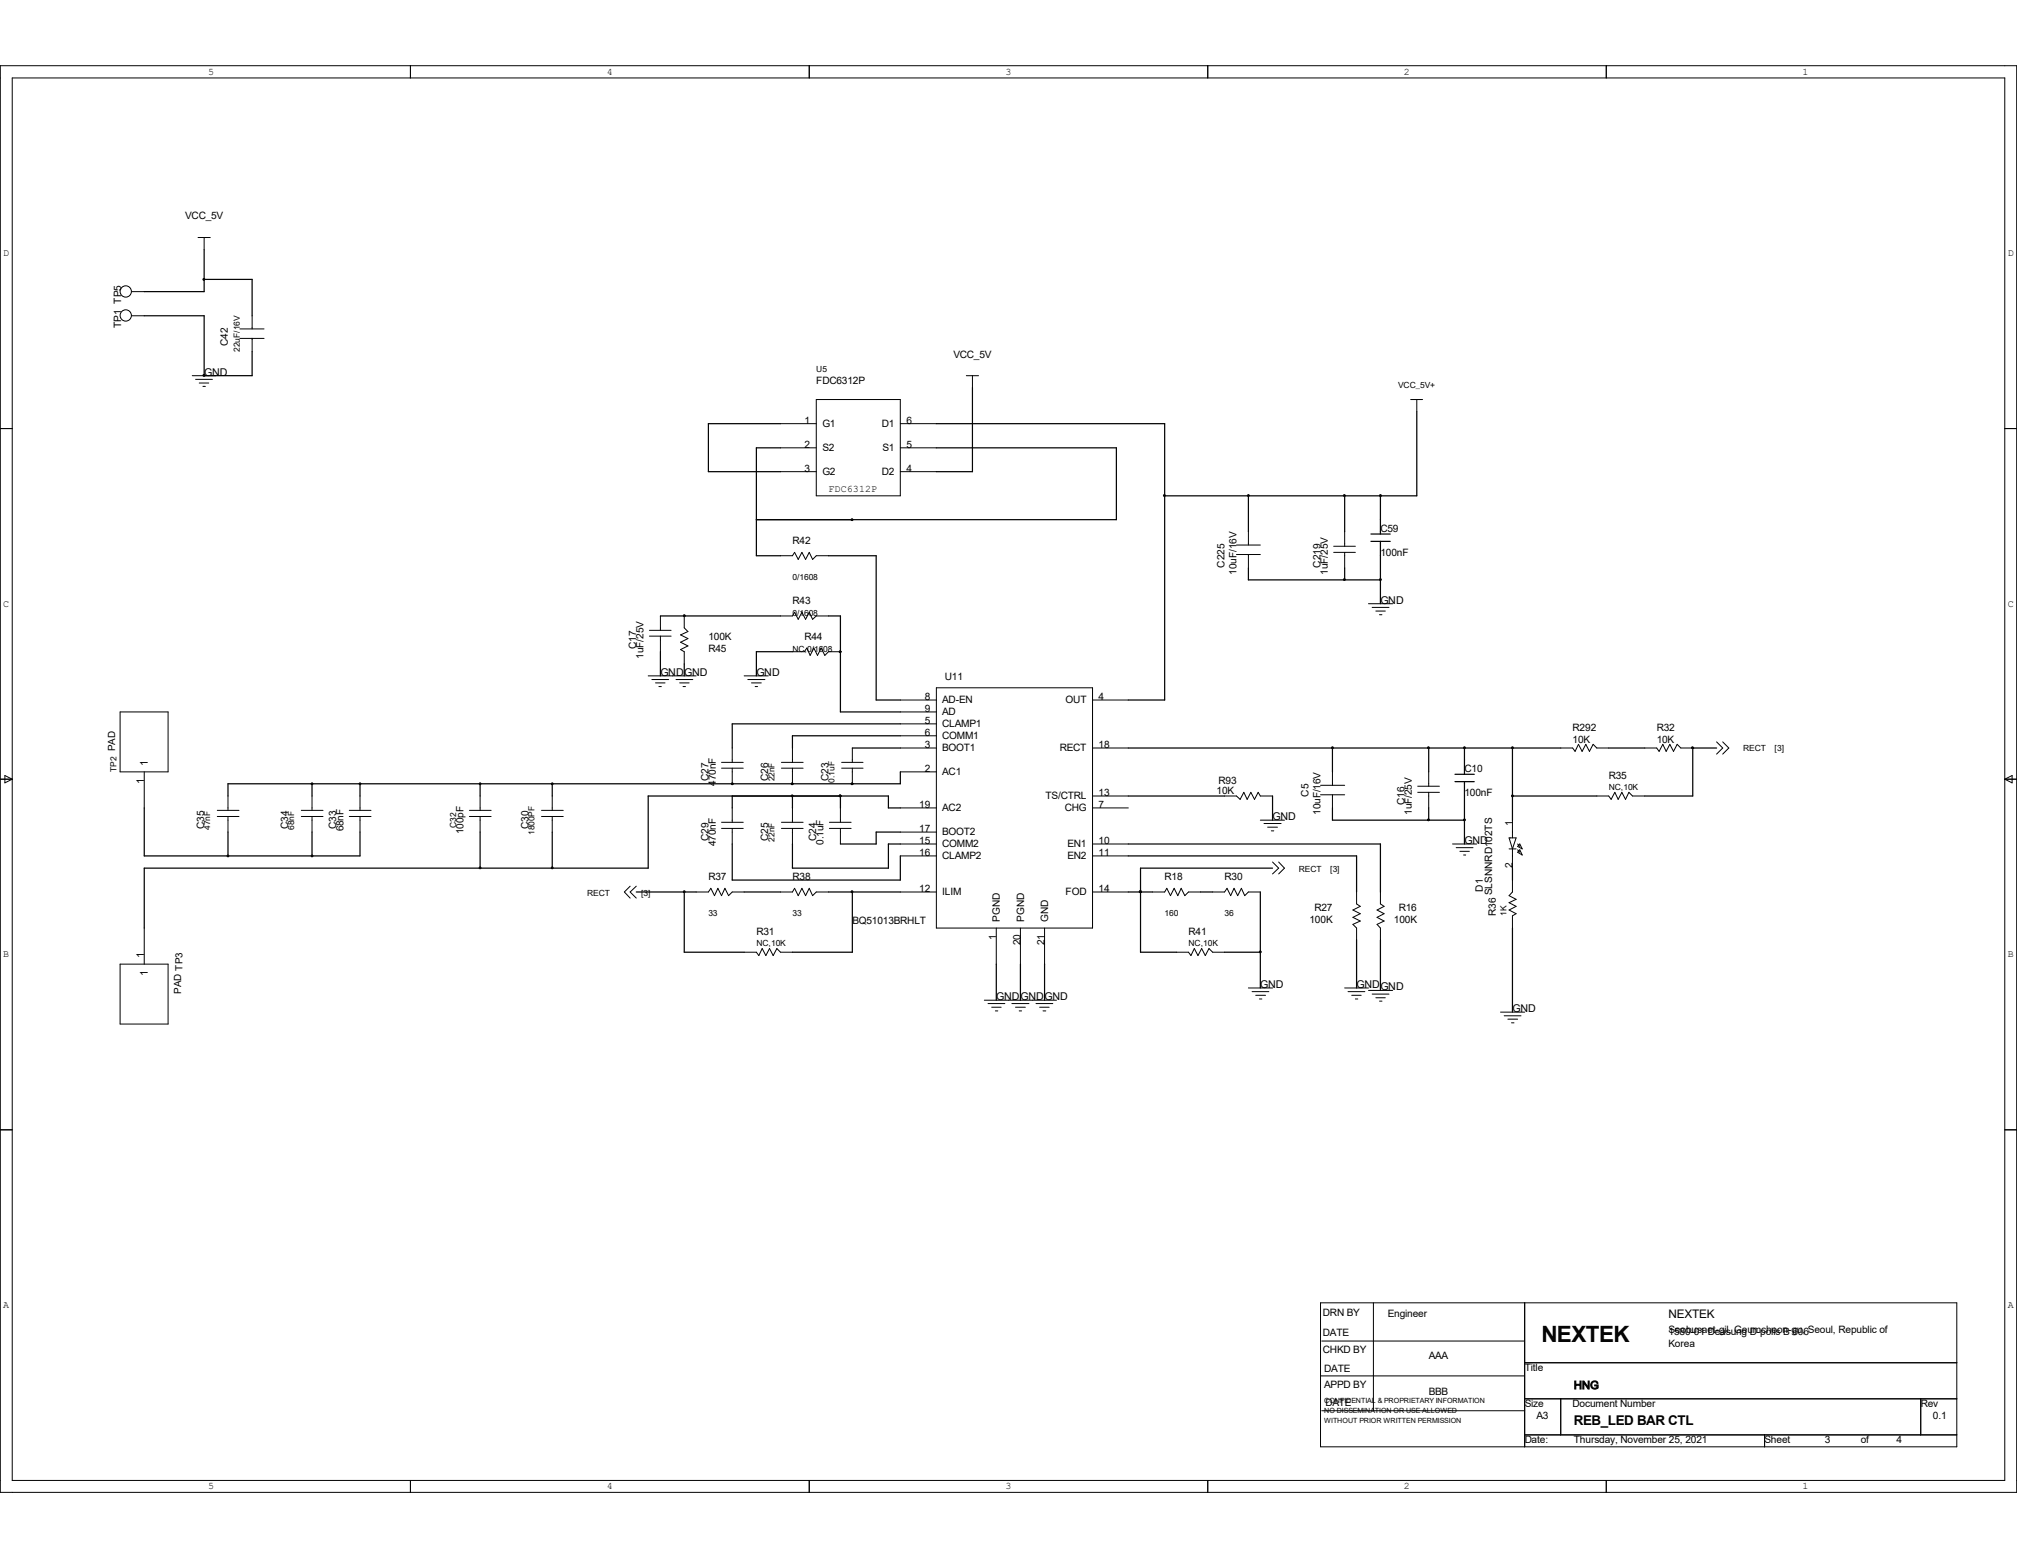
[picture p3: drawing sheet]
<svg xmlns="http://www.w3.org/2000/svg" width="279mm" height="216mm" viewBox="0 0 279 216" stroke-linecap="round" stroke-linejoin="round" font-family="sans-serif">
<g fill="none" stroke="#000" stroke-width=".14">
<path d="M0 9.1h279.4v197.6h-279.4zM1.7 10.8h276v194.2h-276zM56.9 9.1v1.7M112.1 9.1v1.7M167.3 9.1v1.7M222.5 9.1v1.7M27.4 32.9h1.7M28.3 32.9v1.7M0 59.4h1.7M18.3 43.7h1.7M18.3 40.4h1.7M26.6 52h3.3"/>
<path d="M27.1 52.5h2.3M27.6 53h1.3M28.1 53.5h.3M33.2 46.9h3.4M33.2 45.6h3.4M34.9 43.7v1.9M34.9 46.9v1.8M108.1 58.7h5M113.1 55.3h11.6v13.4h-11.6zM124.7 58.7h5M133.9 52h1.7M134.7 52v1.7"/>
<path d="M195.4 55.3h1.7M196.3 55.3v1.7M277.7 59.4h1.7M108.1 77h1.7l.3-.5 .5 1 .5-1 .5 1 .5-1 .5 1 .5-.5h1.7M108.1 62h5M108.1 65.3h5M124.7 62h5M124.7 65.3h5M171.3 76.8h3.3M171.3 75.5h3.3M172.9 73.6v1.9M172.9 76.8v1.9"/>
<path d="M184.7 76.5h3M184.7 75.6h3M186.3 73.6v2M186.3 76.5v2.2M16.6 98.6h6.7v8.3h-6.7zM89.8 93.6h6.6M90 88.1h3M90 87.3h3M90.3 94.1h2.3M90.8 94.6h1.3M91.3 95.1h.3M91.5 85.3v2"/>
<path d="M91.5 88.1v2.2M93.6 94.1h2.4M94.1 94.6h1.4M94.6 95.1h.4M94.8 85.3v1.7l.5 .5-1 .4 1 .5-1 .5 1 .6-1 .5 .5 .3v1.6M103.1 93.6h3.3M103.6 94.1h2.4M104.1 94.6h1.4M104.6 95.1h.3M108.1 85.3h1.7l.3-.5 .5 1 .5-1 .5 1 .5-1 .5 1 .5-.5h1.7M109.8 90.3h1.6l.4-.6 .4 1.1 .5-1.1 .5 1.1 .5-1.1 .6 1.1 .5-.5h1.6M124.7 96.9h5"/>
<path d="M124.7 98.6h5M129.7 95.2h21.6v33.3h-21.6zM151.3 96.9h5M189.6 83.6h3.3M190.1 84.1h2.3M190.6 84.6h1.3M191.1 85.1h.3M0 107.9h1.7M.7 107.4l1 .5-1 .5zM20 106.9v5M30.1 113.1h3M30.1 112.2h3"/>
<path d="M31.6 110.2v2M31.6 113.1v2.1M41.7 113.1h3M41.7 112.2h3M43.2 110.2v2M43.2 113.1v2.1M48.4 113.1h3M48.4 112.2h3M49.9 110.2v2M49.9 113.1v2.1M65 113.1h3M65 112.2h3"/>
<path d="M66.5 110.2v2M66.5 113.1v2.1M75 113.1h3M75 112.2h3M76.5 110.2v2M76.5 113.1v2.1M99.9 106.4h3.1M99.9 105.6h3.1M99.9 114.7h3.1M99.9 113.9h3.1M101.4 103.6v2M101.4 106.4v2.1"/>
<path d="M101.4 111.9v2M101.4 114.7v2.2M108.2 106.4h3.1M108.2 105.6h3.1M108.2 114.7h3.1M108.2 113.9h3.1M109.8 103.6v2M109.8 106.4v2.1M109.8 111.9v2M109.8 114.7v2.2M114.9 114.7h3M114.9 113.9h3"/>
<path d="M116.4 111.9v2M116.4 114.7v2.2M116.6 106.4h2.9M116.6 105.6h2.9M118.1 103.6v2M118.1 106.4v2.1M124.7 106.9h5M124.7 103.6h5M124.7 116.9h5M124.7 118.5h5M124.7 115.2h5M124.7 101.9h5"/>
<path d="M124.7 111.9h5M124.7 100.2h5M151.3 103.6h5M151.3 116.9h5M151.3 118.5h5M151.3 111.9h5M151.3 110.2h5M169.6 110.2h1.7l.5 .5 .5-1 .5 1 .5-1 .5 1 .5-1 .3 .5h1.7M174.6 113.6h3.3M175.1 114h2.4M175.6 114.6h1.4M176.1 115.1h.3"/>
<path d="M176.3 119.4l.8 .8-.8 .8M177.1 119.4l.8 .8-.8 .8M182.9 110.1h3.4M182.9 108.8h3.4M184.6 106.9v1.9M184.6 110.1v1.8M196.4 109.7h3M196.4 108.9h3M197.9 106.9v2M197.9 109.7v2.2M201.2 116.9h3.4M201.7 117.4h2.3"/>
<path d="M202.2 117.9h1.3M202.7 118.4h.3M209 116h1l-.5 1.6zM209 117.6h1M209.5 113.6v2.4M209.5 117.6v2.6M210.2 117.7l.3 .3M210.2 116.9l.3 .3M210.5 116.9l.4 .7-.7-.4zM210.5 117.7l.4 .7-.7-.4zM216.2 103.6h1.6l.4 .5 .5-1 .5 1 .5-1 .5 1 .5-1 .5 .5h1.6M221.2 110.2h1.6l.4 .5 .5-1 .5 1 .5-1 .5 1 .4-1 .5 .5h1.7"/>
<path d="M227.8 103.6h1.7l.3 .5 .5-1 .5 1 .5-1 .5 1 .5-1 .5 .5h1.7M237.8 102.7l.8 .9-.8 .8M238.6 102.7l.9 .9-.9 .8M277.7 107.9h1.7M277.7 107.9l1-.5v1zM16.6 133.5h6.7v8.3h-6.7zM20 128.5v5M87.3 122.7l-.8 .8 .8 .9M88.1 122.7l-.8 .8 .8 .9M96.4 123.5h1.7l.4-.5 .5 1 .4-1 .5 1 .5-1 .5 1 .5-.5h1.7M103.1 131.9h1.7l.3 .4 .5-.9 .5 .9 .5-.9 .5 .9 .5-.9 .5 .5h1.7M108.1 123.5h1.7l.3-.5 .5 1 .5-1 .5 1 .5-1 .5 1 .5-.5h1.7"/>
<path d="M124.7 123.5h5M136.4 138.5h9.9M136.9 139h2.3M137.4 139.5h1.3M137.9 140h.3M138 128.5v5M140.2 139h2.3M140.7 139.5h1.3M141.2 140h.3M141.4 128.5v5M143.5 139h2.3M144 139.5h1.3"/>
<path d="M144.5 140h.4M144.7 128.5v5M151.3 123.5h5M159.6 123.5h1.7l.3-.5 .5 1 .5-1 .6 1 .4-1 .5 1 .5-.5h1.7M163 131.9h1.6l.4 .4 .4-.9 .5 .9 .6-.9 .5 .9 .5-.9 .5 .5h1.6M168 123.5h1.6l.4-.5 .5 1 .4-1 .5 1 .6-1 .4 1 .5-.5h1.7M172.9 136.8h3.4M173.4 137.3h2.4M173.9 137.8h1.4M174.5 138.3h.3M186.3 136.8h3.3M186.7 137.3h2.4"/>
<path d="M187.2 137.8h1.4M187.7 138.3h.4M187.9 123.5v1.7l.5 .3-1 .5 1 .5-1 .5 1 .6-1 .4 .5 .5v1.7M189.6 137.2h3.3M190.1 137.7h2.3M190.6 138.2h1.3M191.1 138.6h.3M191.2 123.5v1.7l.5 .3-.9 .5 .9 .5-.9 .5 .9 .6-.9 .4 .4 .5v1.7M209.5 121.9v1.6l-.5 .5 1 .5-1 .5 1 .5-1 .5 1 .5-.5 .3v1.7M0 156.5h1.7M207.9 140.2h3.3M208.4 140.7h2.3"/>
<path d="M208.9 141.1h1.3M209.4 141.6h.3M277.7 156.5h1.7M182.9 180.4h88.2v20h-88.2zM182.9 190.5h28.3M183.1 185.7h28.1M183.1 195.4h28.1M190.2 180.4v15M211.2 180.4v20M211.2 188.7h59.9M211.2 193.7h59.9M211.2 198.7h59.9"/>
<path d="M216.2 193.7v5M244.4 198.7v1.7M266.1 193.7v5M56.9 205v1.7M112.1 205v1.7M167.3 205v1.7M222.5 205v1.7"/>
<circle cx="17.4" cy="40.4" r=".78"/>
<circle cx="17.4" cy="43.7" r=".78"/>
</g>
<g fill="none" stroke="#000" stroke-width=".17">
<path d="M28.3 34.6v5.8h-8.3M28.3 38.7h6.6v5M20 43.7h8.3v8.3M28.3 52h.1M34.9 48.7v3.3h-6.6M108.1 58.7h-10v6.6h10M129.7 58.7h31.6v38.2h-5M134.7 53.7v11.6h-5M196.3 57v11.7h-35M108.1 62h-3.3v15h3.3M114.8 77h6.6v19.9h3.3M129.7 62h24.9v10h-49.8"/>
<path d="M172.9 78.7v1.6h18.3M172.9 68.7v4.9M186.3 68.7v4.9M186.3 78.7v1.6M189.9 74h2.7M189.9 75h2.7M191.2 68.7h.1M191.2 68.7v5.3M191.2 75v8.6M91.5 85.3h16.6M91.5 90.3v3.3M94.8 85.3h.1"/>
<path d="M94.8 91.9v1.7M109.8 90.3h-5v3.3M114.8 85.3h1.6v13.3h8.3M116.4 90.3h.1M20 111.9v6.6h29.9v-3.3M31.6 115.2v3.3M43.2 108.5v1.7M43.2 115.2v3.3M49.9 108.5v1.7M66.5 108.5v1.7M66.5 115.2v5M76.5 108.5v1.7"/>
<path d="M76.5 115.2v5M101.4 108.5h.1M101.4 110.2v1.7M101.4 116.9v5h23.3v-3.4M109.8 108.5h.1M109.8 116.9v3.3h13.3v-3.3h1.6M109.8 110.2v1.7M116.4 110.2h.1M116.4 110.2v1.7M118.1 108.5h.1M118.1 103.6h6.6M124.7 115.2h-3.3v1.7h-5"/>
<path d="M124.7 111.9h-1.6v-1.7h-33.3v10h-69.8v8.3M124.7 101.9h-14.9v1.7M124.7 100.2h-23.3v3.4M124.7 106.9v1.6h-93.1v1.7M156.3 116.9h34.9v6.6M156.3 118.5h31.6v5M156.3 110.2h13.3M156.3 103.6h59.9M176.3 110.2v3.4M184.6 111.9v1.7h18.3M184.6 103.6v3.3M197.9 103.6v3.3"/>
<path d="M197.9 111.9v1.7M201.5 107.2h2.7M201.5 108.2h2.7M202.9 103.6v3.6M202.9 108.2v8.7M209.5 110.2h11.7M209.5 103.6v10M222.8 103.6h5M234.5 103.6h.1M234.5 103.6v6.6h-6.7M234.5 103.6h3.3M88.1 123.5h8.3"/>
<path d="M94.8 123.5v8.4h8.3M103.1 123.5h5M114.8 123.5h9.9M118.1 123.5v8.4h-8.3M138 133.5v5M141.4 133.5v5M144.7 133.5v5M156.3 123.5h3.3M158 123.5h.1M166.3 123.5h1.7M169.6 131.9h5M174.6 123.5v13.3"/>
<path d="M176.3 120.2h-18.3v11.7h5M187.9 130.2v6.6M191.2 130.2v7M209.5 120.2v1.7M209.5 128.5v11.7"/>
</g>
<g fill="#000" stroke="#000" stroke-width=".14">
<path d="M157.9 123.4h.2v.2h-.2z" fill-rule="evenodd"/>
<path d="M157.9 123.4h.2v.2h-.2z" fill-rule="evenodd"/>
<circle cx="28.2" cy="38.7" r=".13"/>
<circle cx="28.2" cy="52" r=".13"/>
<circle cx="118" cy="72" r=".13"/>
<circle cx="161.3" cy="68.6" r=".13"/>
<circle cx="172.9" cy="68.6" r=".13"/>
<circle cx="186.2" cy="68.6" r=".13"/>
<circle cx="191.2" cy="68.6" r=".13"/>
<circle cx="94.8" cy="85.3" r=".13"/>
<circle cx="116.4" cy="90.3" r=".13"/>
<circle cx="186.2" cy="80.3" r=".13"/>
<circle cx="191.2" cy="80.3" r=".13"/>
<circle cx="31.6" cy="118.5" r=".13"/>
<circle cx="43.2" cy="108.5" r=".13"/>
<circle cx="43.2" cy="118.5" r=".13"/>
<circle cx="49.9" cy="108.5" r=".13"/>
<circle cx="66.5" cy="108.5" r=".13"/>
<circle cx="76.5" cy="108.5" r=".13"/>
<circle cx="101.4" cy="108.5" r=".13"/>
<circle cx="109.7" cy="110.2" r=".13"/>
<circle cx="109.7" cy="108.5" r=".13"/>
<circle cx="116.4" cy="110.2" r=".13"/>
<circle cx="118" cy="108.5" r=".13"/>
<circle cx="184.6" cy="103.5" r=".13"/>
<circle cx="197.9" cy="113.5" r=".13"/>
<circle cx="197.9" cy="103.5" r=".13"/>
<circle cx="202.9" cy="113.5" r=".13"/>
<circle cx="202.9" cy="103.5" r=".13"/>
<circle cx="209.5" cy="103.5" r=".13"/>
<circle cx="209.5" cy="110.2" r=".13"/>
<circle cx="234.4" cy="103.5" r=".13"/>
<circle cx="66.5" cy="120.2" r=".13"/>
<circle cx="76.5" cy="120.2" r=".13"/>
<circle cx="94.8" cy="123.5" r=".13"/>
<circle cx="118" cy="123.5" r=".13"/>
<circle cx="174.6" cy="131.8" r=".13"/>
</g>
<text font-size="3.1" x="213.5" y="185.9">NEXTEK</text>
<text font-size="1.9" x="218" y="197.4">REB_LED BAR CTL</text>
<g font-size="1.6">
<text x="231.1" y="182.6">NEXTEK</text>
<text x="218" y="192.4">HNG</text>
</g>
<g font-size="1.5">
<text x="28.3" y="52">GND</text>
<text x="191.2" y="83.6">GND</text>
<text x="91.5" y="93.6">GNDGND</text>
<text x="104.8" y="93.6">GND</text>
<text x="20.5" y="106.1" transform="rotate(-90 20.5 106.1)">1</text>
<text x="20" y="108.5" transform="rotate(-90 20 108.5)">1</text>
<text x="176.3" y="113.6">GND</text>
<text x="202.9" y="116.9">GND</text>
<text x="20" y="132.7" transform="rotate(-90 20 132.7)">1</text>
<text x="20.5" y="135.1" transform="rotate(-90 20.5 135.1)">1</text>
<text x="174.6" y="136.8">GND</text>
<text x="187.9" y="136.8">GNDGND</text>
<text x="138" y="138.5">GNDGNDGND</text>
<text x="209.5" y="140.2">GND</text>
</g>
<g font-size="1.4">
<text x="28.8" y="10.4">5</text>
<text x="84.1" y="10.4">4</text>
<text x="139.3" y="10.4">3</text>
<text x="194.5" y="10.4">2</text>
<text x="249.7" y="10.4">1</text>
<text x=".4" y="35.5">D</text>
<text x="25.7" y="30.4">VCC_5V</text>
<text x="278.1" y="35.5">D</text>
<text x="16.8" y="45.4" transform="rotate(-90 16.8 45.4)">TP1 TP5</text>
<text x="31.6" y="47.9" transform="rotate(-90 31.6 47.9)">C42</text>
<text x="113.1" y="53.2">FDC6312P</text>
<text x="132.1" y="49.5">VCC_5V</text>
<text x="111.5" y="58.7">1</text>
<text x="113.9" y="59.1">G1</text>
<text x="122.2" y="59.1">D1</text>
<text x="125.6" y="58.7">6</text>
<text x="111.5" y="62">2</text>
<text x="111.5" y="65.3">3</text>
<text x="113.9" y="62.5">S2</text>
<text x="113.9" y="65.8">G2</text>
<text x="122.2" y="65.8">D2</text>
<text x="122.3" y="62.5">S1</text>
<text x="125.6" y="65.3">4</text>
<text x="125.6" y="62">5</text>
<text x="114.8" y="68.2">FDC6312P</text>
<text x="109.8" y="75.3">R42</text>
<text x="191.2" y="73.6">C59</text>
<text x="191.2" y="77">100nF</text>
<text x="109.8" y="83.6">R43</text>
<text x="169.6" y="78.6" transform="rotate(-90 169.6 78.6)">C225</text>
<text x="171.3" y="79.6" transform="rotate(-90 171.3 79.6)">10uF/16V</text>
<text x="182.9" y="78.6" transform="rotate(-90 182.9 78.6)">C219</text>
<text x="183.9" y="79.6" transform="rotate(-90 183.9 79.6)">1uF/25V</text>
<text x=".4" y="84">C</text>
<text x="88.1" y="89.9" transform="rotate(-90 88.1 89.9)">C17</text>
<text x="98.1" y="88.6">100K</text>
<text x="111.4" y="88.6">R44</text>
<text x="278.1" y="84">C</text>
<text x="89.2" y="91.2" transform="rotate(-90 89.2 91.2)">1uF/25V</text>
<text x="98.1" y="90.3">R45</text>
<text x="130.9" y="94.1">U11</text>
<text x="128.1" y="101.9">6</text>
<text x="128.1" y="96.9">8</text>
<text x="128.1" y="98.6">9</text>
<text x="128.1" y="100.2">5</text>
<text x="130.5" y="97.4">AD-EN</text>
<text x="130.5" y="99.1">AD</text>
<text x="130.5" y="100.7">CLAMP1</text>
<text x="147.6" y="97.4">OUT</text>
<text x="152.2" y="96.9">4</text>
<text x="217.8" y="101.2">R292</text>
<text x="229.5" y="101.2">R32</text>
<text x="16" y="104.1" transform="rotate(-90 16 104.1)">PAD</text>
<text x="128.1" y="106.9">2</text>
<text x="128.1" y="103.6">3</text>
<text x="130.5" y="107.4">AC1</text>
<text x="130.5" y="104.1">BOOT1</text>
<text x="130.5" y="102.4">COMM1</text>
<text x="146.8" y="104.1">RECT</text>
<text x="152.2" y="103.6">18</text>
<text x="202.9" y="106.9">C10</text>
<text x="217.8" y="102.9">10K</text>
<text x="222.8" y="107.9">R35</text>
<text x="229.5" y="102.9">10K</text>
<text x="98.1" y="108.2" transform="rotate(-90 98.1 108.2)">C27</text>
<text x="99.1" y="108.8" transform="rotate(-90 99.1 108.8)">470nF</text>
<text x="106.4" y="108.2" transform="rotate(-90 106.4 108.2)">C26</text>
<text x="114.8" y="108.2" transform="rotate(-90 114.8 108.2)">C23</text>
<text x="127.3" y="111.9">19</text>
<text x="130.5" y="112.4">AC2</text>
<text x="144.8" y="110.7">TS/CTRL</text>
<text x="147.5" y="112.4">CHG</text>
<text x="152.2" y="111.9">7</text>
<text x="152.2" y="110.2">13</text>
<text x="168.5" y="109.9">10K</text>
<text x="168.8" y="108.5">R93</text>
<text x="181.3" y="110.3" transform="rotate(-90 181.3 110.3)">C5</text>
<text x="182.9" y="112.9" transform="rotate(-90 182.9 112.9)">10uF/16V</text>
<text x="194.6" y="111.5" transform="rotate(-90 194.6 111.5)">C16</text>
<text x="195.6" y="112.9" transform="rotate(-90 195.6 112.9)">1uF/25V</text>
<text x="202.9" y="110.2">100nF</text>
<text x="28.3" y="114.9" transform="rotate(-90 28.3 114.9)">C35</text>
<text x="39.9" y="114.9" transform="rotate(-90 39.9 114.9)">C34</text>
<text x="46.6" y="114.9" transform="rotate(-90 46.6 114.9)">C33</text>
<text x="47.6" y="115.1" transform="rotate(-90 47.6 115.1)">68nF</text>
<text x="64.2" y="115.5" transform="rotate(-90 64.2 115.5)">100pF</text>
<text x="73.2" y="114.9" transform="rotate(-90 73.2 114.9)">C30</text>
<text x="98.1" y="116.5" transform="rotate(-90 98.1 116.5)">C29</text>
<text x="99.1" y="117.2" transform="rotate(-90 99.1 117.2)">470nF</text>
<text x="106.4" y="116.5" transform="rotate(-90 106.4 116.5)">C25</text>
<text x="113.1" y="116.5" transform="rotate(-90 113.1 116.5)">C24</text>
<text x="114.1" y="117" transform="rotate(-90 114.1 117)">0.1uF</text>
<text x="127.3" y="116.9">15</text>
<text x="127.3" y="118.5">16</text>
<text x="127.3" y="115.2">17</text>
<text x="130.5" y="117.3">COMM2</text>
<text x="130.5" y="119">CLAMP2</text>
<text x="130.5" y="115.7">BOOT2</text>
<text x="147.9" y="119">EN2</text>
<text x="147.9" y="117.3">EN1</text>
<text x="152.2" y="118.5">11</text>
<text x="152.2" y="116.9">10</text>
<text x="209.5" y="114.4" transform="rotate(-90 209.5 114.4)">1</text>
<text x="98.1" y="121.9">R37</text>
<text x="109.8" y="121.9">R38</text>
<text x="127.3" y="123.5">12</text>
<text x="130.5" y="124">ILIM</text>
<text x="147.6" y="124">FOD</text>
<text x="152.2" y="123.5">14</text>
<text x="161.3" y="121.9">R18</text>
<text x="169.6" y="121.9">R30</text>
<text x="205.4" y="123.5" transform="rotate(-90 205.4 123.5)">D1</text>
<text x="206.7" y="124" transform="rotate(-90 206.7 124)">SLSNNRD102TS</text>
<text x="209.5" y="120.1" transform="rotate(-90 209.5 120.1)">2</text>
<text x="104.8" y="129.5">R31</text>
<text x="118.1" y="128">BQ51013BRHLT</text>
<text x="138" y="130.1" transform="rotate(-90 138 130.1)">1</text>
<text x="138.5" y="127.7" transform="rotate(-90 138.5 127.7)">PGND</text>
<text x="141.3" y="130.9" transform="rotate(-90 141.3 130.9)">20</text>
<text x="141.9" y="127.7" transform="rotate(-90 141.9 127.7)">PGND</text>
<text x="144.7" y="130.9" transform="rotate(-90 144.7 130.9)">21</text>
<text x="145.2" y="127.7" transform="rotate(-90 145.2 127.7)">GND</text>
<text x="164.6" y="129.5">R41</text>
<text x="181.4" y="127.8">100K</text>
<text x="182.1" y="126.2">R27</text>
<text x="193.1" y="127.8">100K</text>
<text x="193.8" y="126.2">R16</text>
<text x="207.2" y="126.8" transform="rotate(-90 207.2 126.8)">R36</text>
<text x=".4" y="132.6">B</text>
<text x="25.1" y="137.7" transform="rotate(-90 25.1 137.7)">PAD TP3</text>
<text x="278.1" y="132.6">B</text>
<text x=".4" y="181.2">A</text>
<text x="183.3" y="185.1">DATE</text>
<text x="183.3" y="182.2">DRN BY</text>
<text x="192.2" y="182.4">Engineer</text>
<text x="231.1" y="184.7">Seobusaet-gil, Geumcheon-gu, Seoul, Republic of</text>
<text x="231.1" y="184.9">1580-01 Deasung D-polis B 606</text>
<text x="278.1" y="181.2">A</text>
<text x="183.3" y="187.4">CHKD BY</text>
<text x="183.4" y="190">DATE</text>
<text x="197.9" y="188.2">AAA</text>
<text x="211.2" y="189.9">Title</text>
<text x="231.1" y="186.6">Korea</text>
<text x="183.4" y="192.2">APPD BY</text>
<text x="183.6" y="194.7">DATE</text>
<text x="197.9" y="193.2">BBB</text>
<text x="211.2" y="194.9">Size</text>
<text x="212.9" y="196.6">A3</text>
<text x="217.8" y="194.9">Document Number</text>
<text x="266.1" y="194.9">Rev</text>
<text x="267.8" y="196.6">0.1</text>
<text x="211.2" y="199.9">Date:</text>
<text x="218" y="199.9">Thursday, November 25, 2021</text>
<text x="244.4" y="199.9">Sheet</text>
<text x="252.8" y="199.9">3</text>
<text x="257.8" y="199.9">of</text>
<text x="262.7" y="199.9">4</text>
<text x="28.8" y="206.2">5</text>
<text x="84.1" y="206.2">4</text>
<text x="139.3" y="206.2">3</text>
<text x="194.5" y="206.2">2</text>
<text x="249.7" y="206.2">1</text>
</g>
<g font-size="1.2">
<text x="33.2" y="48.7" transform="rotate(-90 33.2 48.7)">22uF/16V</text>
<text x="113.1" y="51.5">U5</text>
<text x="193.7" y="53.7">VCC_5V+</text>
<text x="109.8" y="80.3">0/1608</text>
<text x="109.8" y="85.3">0/1608</text>
<text x="109.8" y="90.3">NC,0/1608</text>
<text x="16.1" y="106.9" transform="rotate(-90 16.1 106.9)">TP2</text>
<text x="241.5" y="104.1">RECT</text>
<text x="245.8" y="104.1">[3]</text>
<text x="107.3" y="108.2" transform="rotate(-90 107.3 108.2)">22nF</text>
<text x="115.6" y="108.4" transform="rotate(-90 115.6 108.4)">0.1uF</text>
<text x="222.8" y="109.4">NC,10K</text>
<text x="29.1" y="114.9" transform="rotate(-90 29.1 114.9)">47nF</text>
<text x="40.8" y="114.9" transform="rotate(-90 40.8 114.9)">68nF</text>
<text x="63.2" y="114.6" transform="rotate(-90 63.2 114.6)">C32</text>
<text x="74" y="115.6" transform="rotate(-90 74 115.6)">1800PF</text>
<text x="107.3" y="116.5" transform="rotate(-90 107.3 116.5)">22nF</text>
<text x="81.3" y="124">RECT</text>
<text x="88.8" y="124">[3]</text>
<text x="179.9" y="120.7">RECT</text>
<text x="184.3" y="120.7">[3]</text>
<text x="98.1" y="126.8">33</text>
<text x="104.8" y="131">NC,10K</text>
<text x="109.8" y="126.8">33</text>
<text x="161.3" y="126.8">160</text>
<text x="164.6" y="131">NC,10K</text>
<text x="169.6" y="126.8">36</text>
<text x="208.7" y="126.8" transform="rotate(-90 208.7 126.8)">1K</text>
</g>
<g font-size="1">
<text x="183.4" y="197">WITHOUT PRIOR WRITTEN PERMISSION</text>
<text x="183.4" y="195.7">NO DISSEMINATION OR USE ALLOWED</text>
<text x="183.4" y="194.3">CONFIDENTIAL &amp; PROPRIETARY INFORMATION</text>
</g>
</svg>
